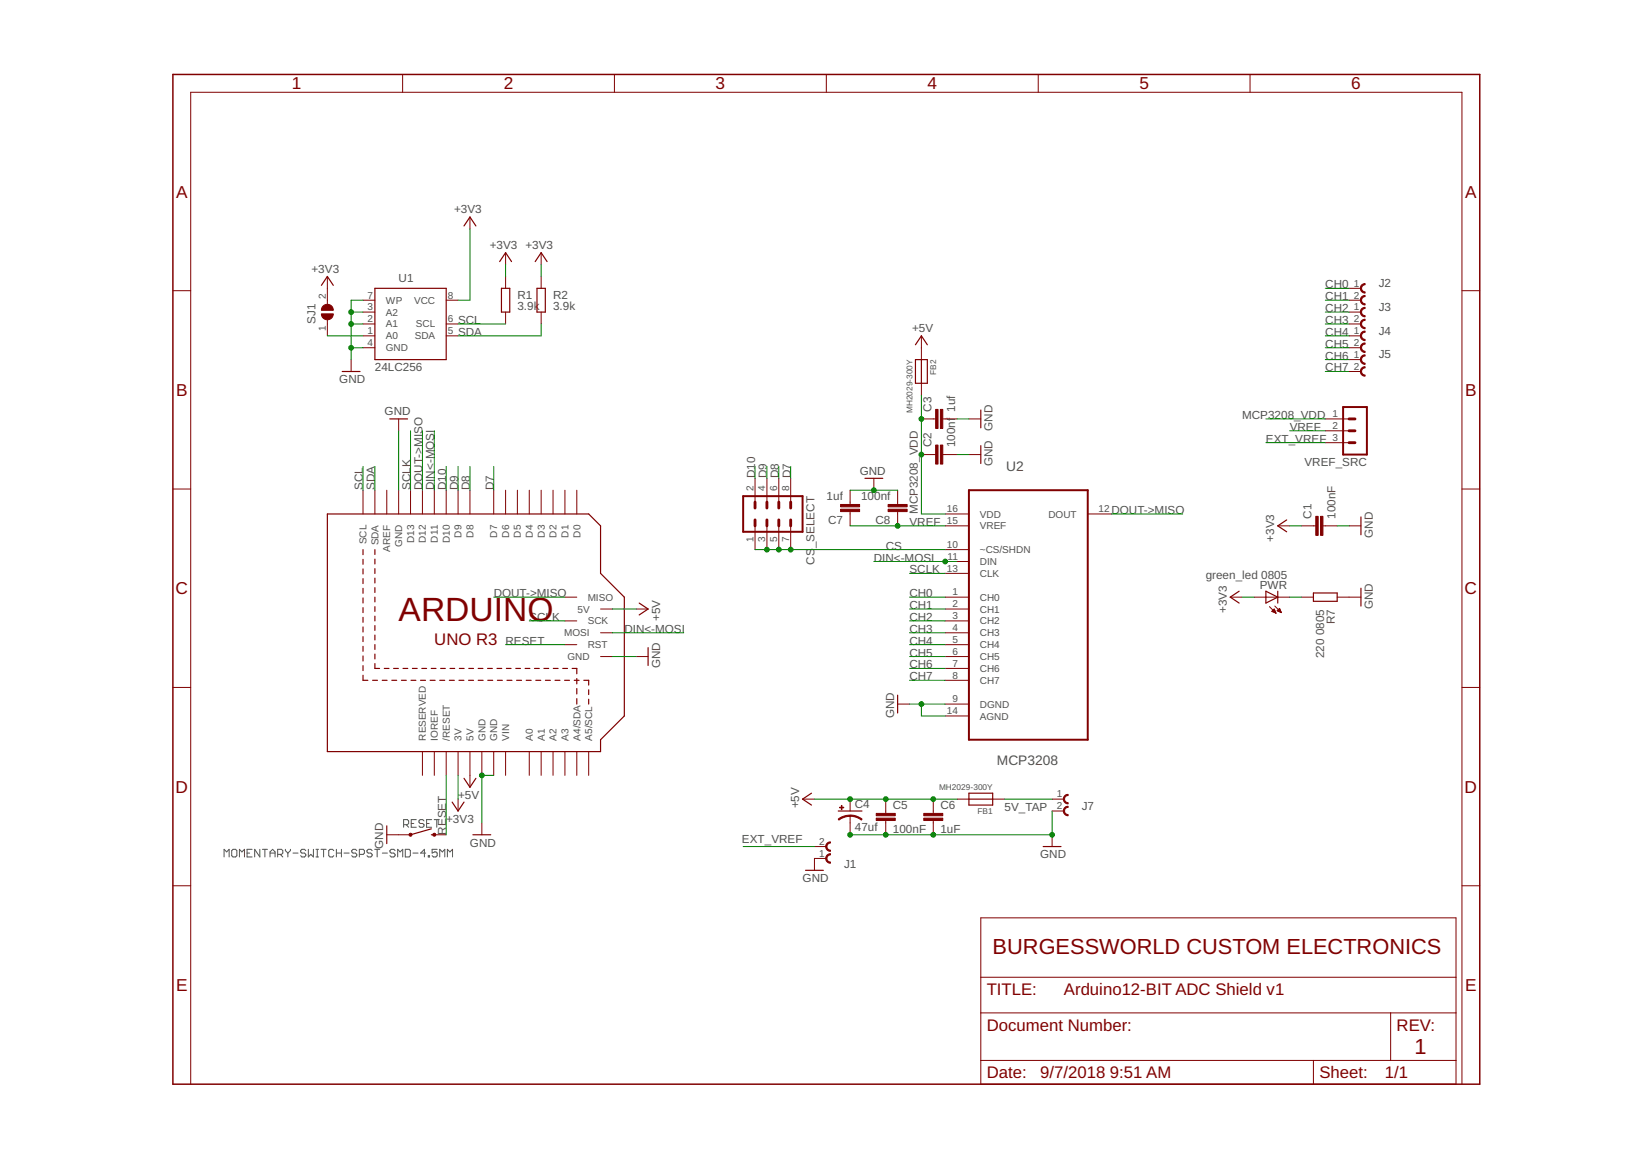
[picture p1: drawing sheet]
<svg xmlns="http://www.w3.org/2000/svg" width="353mm" height="250mm" viewBox="0 0 353 250" stroke-linecap="round" stroke-linejoin="round" font-family="sans-serif">
<g fill="none" stroke="#505050" stroke-width=".21">
<path d="M86.3 176.3h.8l.3-.3v-.5l-.3-.3h-.8v1.6M86.8 176.3l.6 .5M87.9 176h.6M89 175.2h-1.1v1.6h1.1M90.6 175.5l-.2-.3h-.6l-.2 .3v.3l.2 .2h.6l.2 .3v.3l-.2 .2h-.6l-.2-.2M91.2 176h.5M92.3 175.2h-1.1v1.6h1.1M92.8 175.2h1.1M93.4 175.2v1.6M47.9 183.2v-1.6l.6 .5 .5-.5v1.6M49.8 181.6h.6l.2 .2v1.1l-.2 .3h-.6l-.3-.3v-1.1zM51.2 183.2v-1.6l.5 .5 .6-.5v1.6"/>
<path d="M52.8 182.4h.6M53.9 181.6h-1.1v1.6h1.1M55.5 181.6v1.6l-1.1-1.6v1.6M56.1 181.6h1.1M56.6 181.6v1.6M57.7 182.4h1.1M57.7 183.2v-1.1l.6-.5 .5 .5v1.1M59.4 182.6h.8l.3-.2v-.6l-.3-.2h-.8v1.6M59.9 182.6l.6 .6M61 181.6v.2l.5 .6M61.5 182.4v.8M62.1 181.6v.2l-.6 .6"/>
<path d="M62.6 182.4h1.1M65.4 181.8l-.3-.2h-.6l-.2 .2v.3l.2 .3h.6l.3 .2v.3l-.3 .3h-.6l-.2-.3M65.9 181.6v1.6l.5-.6 .6 .6v-1.6M67.5 181.6h.6M67.5 183.2h.6M67.8 181.6v1.6M68.6 181.6h1.1M69.2 181.6v1.6M71.4 181.8l-.3-.2h-.6l-.2 .2v1.1l.2 .3h.6l.3-.3M71.9 182.4h1.1M71.9 181.6v1.6M73 181.6v1.6"/>
<path d="M73.5 182.4h1.1M76.3 181.8l-.3-.2h-.5l-.3 .2v.3l.3 .3h.5l.3 .2v.3l-.3 .3h-.5l-.3-.3M76.8 182.6h.8l.3-.2v-.6l-.3-.2h-.8v1.6M79.5 181.8l-.2-.2h-.6l-.3 .2v.3l.3 .3h.6l.2 .2v.3l-.2 .3h-.6l-.3-.3M80.1 181.6h1.1M80.6 181.6v1.6M81.7 182.4h1.1M84.5 181.8l-.3-.2h-.6l-.2 .2v.3l.2 .3h.6l.3 .2v.3l-.3 .3h-.6l-.2-.3M85 183.2v-1.6l.5 .5 .6-.5v1.6M86.6 181.6h.9l.2 .2v1.1l-.2 .3h-.9zM88.3 182.4h1.1M91 182.4h-1.1l.8-.8v1.6"/>
<path d="M91.5 182.9h.3v.3h-.3zM93.5 181.6h-1.1v.8l.5-.3h.3l.3 .3v.5l-.3 .3h-.6l-.2-.3M94 183.2v-1.6l.6 .5 .5-.5v1.6M95.6 183.2v-1.6l.6 .5 .5-.5v1.6"/>
</g>
<g fill="none" stroke="#800000" stroke-width=".25">
<path d="M99.2 48.3l1.3-1.9 1.2 1.9M106.8 55.9l1.3-1.9 1.2 1.9M114.4 55.9l1.3-1.9 1.2 1.9M68.7 61l1.3-1.9 1.2 1.9M73.2 79.4h3.8M80.1 61.6h15.3v15.3h-15.3zM107.2 61.6h1.8v5.1h-1.8zM114.8 61.6h1.8v5.1h-1.8zM195.7 76.9h2.5v5h-2.5zM195.7 73.7l1.3-1.9 1.2 1.9M197 76.9v5M83.3 89.6h3.8"/>
<path d="M209.7 87.7v3.8M209.7 95.3v3.8M70 109.9h55.8l2.6 2.5v10.2l5.1 5.1v25.4l-5.1 5v2.6h-58.4zM77.6 117.5v1.1M77.6 119.6v1M80.1 117.5v1M80.1 119.5v1.1M184.9 102.3h3.8M275 111.1l-1.9 1.3 1.9 1.3M290.9 110.5v3.8M77.6 121.6v1.1M77.6 123.7v1.1"/>
<path d="M77.6 125.8v1M77.6 127.8v1.1M77.6 129.9v1.1M77.6 132v1M77.6 134v1.1M77.6 136.1v1.1M77.6 138.2v1M80.1 121.6v1M80.1 123.6v1M80.1 125.6v1.1M80.1 127.7v1M80.1 129.7v1"/>
<path d="M80.1 131.7v1M80.1 133.7v1.1M80.1 135.8v1M80.1 137.8v1M80.1 139.8v1.1M136.6 128.9l1.9 1.3-1.9 1.3M138.5 138.5v3.8M264.9 126.4l-1.9 1.3 1.9 1.2M270.6 126.4l2.5 1.3-2.5 1.2zM273.1 126.4v2.5M280.8 126.8h5v1.7h-5zM290.9 125.8v3.8"/>
<path d="M77.6 140.2v1.1M77.6 142.3v1.1M77.6 144.4v1h1M79.7 145.4h1M80.1 141.9v1h1M81.7 145.4h1M82.1 142.9h1M83.8 145.4h1M84.1 142.9h1.1M85.8 145.4h1M86.1 142.9h1.1M87.9 145.4h1"/>
<path d="M88.2 142.9h1M89.9 145.4h1.1M90.2 142.9h1M91.9 145.4h1.1M92.2 142.9h1M94 145.4h1.1M94.2 142.9h1M96.1 145.4h1M96.2 142.9h1M98.1 145.4h1.1M98.2 142.9h1M100.2 145.4h1"/>
<path d="M100.2 142.9h1M102.2 145.4h1.1M102.2 142.9h1M104.2 142.9h1M104.3 145.4h1M106.2 142.9h1.1M106.3 145.4h1.1M108.2 142.9h1M108.4 145.4h1M110.3 142.9h1M110.4 145.4h1.1M112.2 142.9h1.1"/>
<path d="M112.5 145.4h1M114.3 142.9h1M114.5 145.4h1.1M116.3 142.9h1M116.6 145.4h1M118.3 142.9h1M118.6 145.4h1.1M120.3 142.9h1M120.7 145.4h1M122.3 142.9h1v1.1M122.7 145.4h1.1M123.3 145.1v1.1"/>
<path d="M123.3 147.2v1.2M123.3 149.4v1.1M124.8 145.4h1v1.1M125.8 147.5v1M125.8 149.5v1M191.9 148.6v3.8M82.7 176.6v3.7M92.2 178.5h.6M92.2 177.2l-4.4 1.3M96.6 171.5l1.3 1.9 1.3-1.9M99.2 166.4l1.3 1.9 1.2-1.9M101.1 178.5h3.8"/>
<path d="M173.5 169.6l-1.9 1.2 1.9 1.3M179.2 173.4h5.1M207.1 169.6h5.1v2.5h-5.1zM207.1 170.8h5.1M172.2 186.1h3.8M223 181h3.8"/>
</g>
<g fill="none" stroke="#800000" stroke-width=".21">
<path d="M86.1 15.9v3.8M131.3 15.9v3.8M176.6 15.9v3.8M221.9 15.9v3.8M267.2 15.9v3.8M70 59.1v6M100.5 46.4v2.5M108.1 54v2.6M108.1 59.1v2.5M115.7 54v2.6M115.7 59.1v2.5M37 62.1h3.8"/>
<path d="M70 68.4v3.4M75.1 76.9v2.5M77.6 64.2h2.5M77.6 74.3h2.5M77.6 69.3h2.5M77.6 71.8h2.5M77.6 66.7h2.5M95.4 64.2h2.5M95.4 69.3h2.5M95.4 71.8h2.5M108.1 66.7v2.6M115.7 66.7v2.6"/>
<path d="M197 71.8v5.1M288.4 64.2h2.5M288.4 74.3h2.5M288.4 69.3h2.5M288.4 71.8h2.5M288.4 66.7h2.5M288.4 61.6h2.5M288.4 76.9h2.5M288.4 79.4h2.5M312.5 62.1h3.8M85.2 89.6v2.5M197 89.6h3"/>
<path d="M197 81.9v2.6M197 97.2h3M201.5 89.6h3.1M201.5 97.2h3.1M207.1 89.6h2.6M207.1 97.2h2.6M283.3 89.6h5.1M283.3 92.1h5.1M283.3 94.6h5.1M37 104.5h3.8M77.6 104.8v5.1M80.1 104.8v5.1"/>
<path d="M82.7 104.8v5.1M85.2 104.8v5.1M87.8 104.8v5.1M90.3 104.8v5.1M92.8 104.8v5.1M95.4 104.8v5.1M97.9 104.8v5.1M100.5 104.8v5.1M105.5 104.8v5.1M108.1 104.8v5.1M110.6 104.8v5.1M113.1 104.8v5.1"/>
<path d="M115.7 104.8v5.1M118.2 104.8v5.1M120.8 104.8v5.1M123.3 104.8v5.1M161.4 102.3v5M161.4 112.4v5.1M163.9 102.3v5M163.9 112.4v5.1M166.5 102.3v5M166.5 112.4v5.1M169 102.3v5M169 112.4v5.1"/>
<path d="M181.7 104.8v3M181.7 109.4v3M186.8 102.3v2.5M191.9 104.8v3M191.9 109.4v3M202 112.4h5.1M202 109.9h5.1M202 117.5h5.1M232.5 109.9h5.1M273.1 112.4h2.6M278.2 112.4h3.1M282.8 112.4h3"/>
<path d="M288.4 112.4h2.5M312.5 104.5h3.8M120.8 127.7h2.5M120.8 132.7h2.5M120.8 137.8h2.5M128.4 130.2h2.5M128.4 135.3h2.5M136 130.2h2.5M202 127.7h5.1M202 130.2h5.1M202 135.3h5.1M202 132.7h5.1"/>
<path d="M202 137.8h5.1M202 120h5.1M202 122.6h5.1M263 127.7h2.5M268.1 127.7h7.6M271.4 129.7l1.4 1.4M271.9 130.7l.5-.5 .4 .9zM271.9 130.7h.7M272 130.6h.5M272.1 130.8h.5M272.1 130.4h.4M272.3 130.3h.1"/>
<path d="M272.4 130.9h.3M272.5 129.6l1.4 1.4M272.6 131h.1M273 130.6l.9 .4M273 130.6h.7M273.2 130.4h.5M273.2 130.7h.6M273.3 130.3h.3M273.4 130.2h.2M273.5 130.1l-.5 .5M273.5 130.1l.4 .9M273.5 130.1h.1"/>
<path d="M273.5 130.8h.3M273.8 130.9h.1M278.2 127.7h2.6M285.8 127.7h5.1M37 147h3.8M128.4 140.4h2.5M136 140.4h2.5M191.9 150.5h2.5M202 140.4h5.1M202 150.5h5.1M202 142.9h5.1M202 145.4h5.1"/>
<path d="M202 153.1h5.1M312.5 147h3.8M82.7 178.5h5.1M90.3 160.7v5.1M92.8 160.7v5.1M92.8 178.5h2.6M95.4 160.7v5.1M97.9 160.7v5.1M97.9 170.8v2.6M100.5 160.7v7.6M103 160.7v5.1M103 175.9v2.6"/>
<path d="M105.5 160.7v5.1M108.1 160.7v5.1M113.1 160.7v5.1M115.7 160.7v5.1M118.2 160.7v5.1M120.8 160.7v5.1M123.3 160.7v5.1M125.8 160.7v5.1M171.6 170.8h2.5M181.7 170.8v2.6M181.7 174.4v4.1M189.3 170.8v3.1"/>
<path d="M189.3 175.4v3.1M199.5 170.8v3.1M199.5 175.4v3.1M204.6 170.8h2.5M212.2 170.8h2.5M224.9 170.8h2.5M224.9 178.5v2.5M224.9 173.4h2.5M37 189.4h3.8M174.1 181h2.5M176.6 183.5h-2.5v2.6M209.7 196.2h101.5v35.6h-101.5z"/>
<path d="M312.5 189.4h3.8M209.7 216.5h101.5M209.7 208.9h101.5M297.3 216.5v10.2M40.8 231.8v-212.1h271.7v212.1M209.7 226.7h101.5M280.8 226.7v5.1"/>
</g>
<g fill="#800000" stroke="#800000" stroke-width=".21">
<path d="M282.3 110.4h.5v4h-.5z"/>
<path d="M281.3 110.4h.5v4h-.5z"/>
<path d="M201 87.5h.5v4.1h-.5z"/>
<path d="M200 87.5h.5v4.1h-.5z"/>
<path d="M187.3 174.9h4.1v.5h-4.1z"/>
<path d="M187.3 173.9h4.1v.5h-4.1z"/>
<path d="M197.5 174.9h4v.5h-4z"/>
<path d="M197.5 173.9h4v.5h-4z"/>
<path d="M179.5 172.6h.9v.1h-.9z"/>
<path d="M179.9 172.2h.1v.9h-.1z"/>
<path d="M201 95.1h.5v4.1h-.5z"/>
<path d="M200 95.1h.5v4.1h-.5z"/>
<path d="M179.7 107.8h4v.6h-4z"/>
<path d="M179.7 108.9h4v.5h-4z"/>
<path d="M189.8 107.8h4.1v.6h-4.1z"/>
<path d="M189.8 108.9h4.1v.5h-4.1z"/>
</g>
<g fill="#800000" stroke="#800000" stroke-width=".21">
<path d="M291.1 60.9l.7-.3v.3a.76 .76 0 0 0-.8 .7 .76 .76 0 0 0 .8 .8v.3a1.02 1.02 0 0 1-1-.7 1.02 1.02 0 0 1 .3-1.1z" fill-rule="evenodd"/>
<path d="M291.1 63.4l.7-.2v.2a.76 .76 0 0 0-.8 .8 .76 .76 0 0 0 .8 .7v.3a1.02 1.02 0 0 1-1-.7 1.02 1.02 0 0 1 .3-1.1z" fill-rule="evenodd"/>
<path d="M291.1 65.9l.7-.2v.3a.76 .76 0 0 0-.8 .7 .76 .76 0 0 0 .8 .8v.2a1.02 1.02 0 0 1-1-.6 1.02 1.02 0 0 1 .3-1.2z" fill-rule="evenodd"/>
<path d="M291.1 68.5l.7-.3v.3a.76 .76 0 0 0-.8 .8 .76 .76 0 0 0 .8 .7v.3a1.02 1.02 0 0 1-1-.7 1.02 1.02 0 0 1 .3-1.1z" fill-rule="evenodd"/>
<path d="M291.1 71l.7-.2v.2a.76 .76 0 0 0-.8 .8 .76 .76 0 0 0 .8 .8v.2a1.02 1.02 0 0 1-1-.6 1.02 1.02 0 0 1 .3-1.2z" fill-rule="evenodd"/>
<path d="M291.1 73.6l.7-.3v.3a.76 .76 0 0 0-.8 .7 .76 .76 0 0 0 .8 .8v.3a1.02 1.02 0 0 1-1-.7 1.02 1.02 0 0 1 .3-1.1z" fill-rule="evenodd"/>
<path d="M291.1 76.1l.7-.2v.2a.76 .76 0 0 0-.8 .8 .76 .76 0 0 0 .8 .7v.3a1.02 1.02 0 0 1-1-.7 1.02 1.02 0 0 1 .3-1.1z" fill-rule="evenodd"/>
<path d="M291.1 78.6l.7-.2v.3a.76 .76 0 0 0-.8 .7 .76 .76 0 0 0 .8 .8v.2a1.01 1.01 0 0 1-1-.6 1.01 1.01 0 0 1 .3-1.2z" fill-rule="evenodd"/>
<path d="M227.6 170.1l.7-.3v.3a.76 .76 0 0 0-.7 .7 .76 .76 0 0 0 .7 .8v.3a1.02 1.02 0 0 1-.9-.7 1.02 1.02 0 0 1 .2-1.1z" fill-rule="evenodd"/>
<path d="M227.6 172.6l.7-.2v.2a.76 .76 0 0 0-.7 .8 .76 .76 0 0 0 .7 .7v.3a1.02 1.02 0 0 1-.9-.7 1.02 1.02 0 0 1 .2-1.1z" fill-rule="evenodd"/>
<path d="M176.8 182.8l.6-.3h.1v.3a.76 .76 0 0 0-.7 .7 .76 .76 0 0 0 .7 .8v.2a1.01 1.01 0 0 1-.9-.6 1.01 1.01 0 0 1 .2-1.1z" fill-rule="evenodd"/>
<path d="M176.8 180.2l.6-.2h.1v.2a.76 .76 0 0 0-.7 .8 .76 .76 0 0 0 .7 .7v.3a1.01 1.01 0 0 1-.9-.7 1.01 1.01 0 0 1 .2-1.1z" fill-rule="evenodd"/>
<path d="M87.5 178.2h.5v.5h-.5z" fill-rule="evenodd"/>
<path d="M92.6 178.2h.5v.5h-.5z" fill-rule="evenodd"/>
<path d="M181.7 174.2l1.4 .3 1.2 .6-.2 .2-.9-.5-1.5-.3z" fill-rule="evenodd"/>
<path d="M179.2 175.1l1.2-.6 1.3-.2v.2l-1 .1-1.4 .7z" fill-rule="evenodd"/>
<path d="M69.1 65.4a1.27 1.27 0 0 1 1.4-.2 1.27 1.27 0 0 1 .7 1.1h-2.5l.1-.4z" fill-rule="evenodd"/>
<path d="M68.7 67.1h2.5a1.27 1.27 0 0 1-1.2 1.3 1.27 1.27 0 0 1-1.3-1.3z" fill-rule="evenodd"/>
</g>
<path d="M287.1 87h5.1v10.2h-5.1zM158.9 106.1h12.7v7.6h-12.7zM207.1 104.8h25.4v53.3h-25.4z" fill="none" stroke="#800000" stroke-width=".42"/>
<path d="M288.4 94.6h1.2M288.4 92.1h1.2M288.4 89.6h1.2M161.4 107.3v1.3M161.4 111.1v1.3M163.9 107.3v1.3M163.9 111.1v1.3M166.5 107.3v1.3M166.5 111.1v1.3M169 107.3v1.3M169 111.1v1.3" fill="none" stroke="#800000" stroke-width=".61"/>
<path d="M37 15.9h279.3v215.9h-279.3z" fill="none" stroke="#800000" stroke-width=".32"/>
<g fill="none" stroke="#008000" stroke-width=".21">
<path d="M100.5 48.9v15.3h-2.6M108.1 56.6v2.5M115.7 56.6v2.5M70 71.8h7.6M75.1 66.7h2.5M75.1 74.3h2.5M75.1 69.3h2.5M77.6 64.2h-2.5v12.7M97.9 69.3h10.2M115.7 69.3v2.5h-17.8M283.3 66.7h5.1M283.3 74.3h5.1"/>
<path d="M283.3 69.3h5.1M283.3 64.2h5.1M283.3 61.6h5.1M283.3 71.8h5.1M283.3 76.9h5.1M283.3 79.4h5.1M77.6 99.7v5.1M80.1 99.7v5.1M85.2 92.1v12.7M87.8 92.1v12.7M90.3 92.1v12.7M92.8 92.1v12.7"/>
<path d="M95.4 99.7v5.1M97.9 99.7v5.1M100.5 99.7v5.1M105.5 99.7v5.1M161.4 99.7v2.6M163.9 99.7v2.6M166.5 99.7v2.6M169 99.7v2.6M197 84.5v25.4h5M204.6 89.6h2.5M204.6 97.2h2.5M270.6 89.6h12.7"/>
<path d="M270.6 94.6h12.7M275.7 92.1h7.6M161.4 117.5h40.6M181.7 112.4h20.3M181.7 104.8h10.2M237.6 109.9h15.2M275.7 112.4h2.5M285.8 112.4h2.6M105.5 127.7h15.3M108.1 137.8h12.7M113.1 132.7h7.7M130.9 130.2h5.1"/>
<path d="M130.9 135.3h15.3M186.8 120h17.8M194.4 127.7h7.6M194.4 130.2h7.6M194.4 122.6h7.6M194.4 132.7h7.6M194.4 135.3h7.6M194.4 137.8h7.6M265.5 127.7h2.6M275.7 127.7h2.5M130.9 140.4h5.1M194.4 150.5h7.6"/>
<path d="M194.4 140.4h7.6M194.4 142.9h7.6M194.4 145.4h7.6M197 150.5v2.6h5M95.4 165.8v12.7M97.9 165.8v5M105.5 165.8h-2.5v10.1M174.1 170.8h30.5M214.7 170.8h10.2M224.9 173.4v5.1h-43.2M158.9 181h15.2"/>
</g>
<g fill="#008000" stroke="#008000" stroke-width=".21">
<circle cx="75.1" cy="74.3" r=".51"/>
<circle cx="75.1" cy="69.3" r=".51"/>
<circle cx="75.1" cy="66.7" r=".51"/>
<circle cx="181.7" cy="178.5" r=".51"/>
<circle cx="189.3" cy="178.5" r=".51"/>
<circle cx="199.5" cy="178.5" r=".51"/>
<circle cx="224.9" cy="178.5" r=".51"/>
<circle cx="103" cy="165.8" r=".51"/>
<circle cx="197" cy="150.5" r=".51"/>
<circle cx="186.8" cy="104.8" r=".51"/>
<circle cx="181.7" cy="170.8" r=".51"/>
<circle cx="189.3" cy="170.8" r=".51"/>
<circle cx="199.5" cy="170.8" r=".51"/>
<circle cx="163.9" cy="117.5" r=".51"/>
<circle cx="166.5" cy="117.5" r=".51"/>
<circle cx="169" cy="117.5" r=".51"/>
<circle cx="202" cy="120" r=".51"/>
<circle cx="197" cy="89.6" r=".51"/>
<circle cx="197" cy="97.2" r=".51"/>
<circle cx="191.9" cy="112.4" r=".51"/>
</g>
<text font-size="7.2" fill="#800000" x="85.2" y="132.7">ARDUINO</text>
<g font-size="4.7" fill="#800000">
<text x="212.2" y="203.8">BURGESSWORLD CUSTOM ELECTRONICS</text>
<text x="302.3" y="225.4">1</text>
</g>
<g font-size="3.7" fill="#800000">
<text x="62.4" y="19.1">1</text>
<text x="107.7" y="19.1">2</text>
<text x="153" y="19.1">3</text>
<text x="198.3" y="19.1">4</text>
<text x="243.6" y="19.1">5</text>
<text x="288.8" y="19.1">6</text>
<text x="37.6" y="42.2">A</text>
<text x="313.2" y="42.2">A</text>
<text x="37.6" y="84.6">B</text>
<text x="313.2" y="84.6">B</text>
<text x="37.5" y="127">C</text>
<text x="313.1" y="127">C</text>
<text x="37.5" y="169.5">D</text>
<text x="313.1" y="169.5">D</text>
<text x="37.6" y="211.9">E</text>
<text x="313.2" y="211.9">E</text>
</g>
<g font-size="3.6" fill="#800000">
<text x="92.8" y="137.8">UNO R3</text>
<text x="210.9" y="212.7">TITLE:</text>
<text x="227.4" y="212.7">Arduino12-BIT ADC Shield v1</text>
<text x="210.9" y="220.3">Document Number:</text>
<text x="298.5" y="220.3">REV:</text>
<text x="210.9" y="230.5">Date:</text>
<text x="222.3" y="230.5">9/7/2018</text>
<text x="237.3" y="230.5">9:51 AM</text>
<text x="282" y="230.5">Sheet:</text>
<text x="296" y="230.5">1/1</text>
</g>
<g font-size="2.9" fill="#505050">
<text x="215.1" y="100.8">U2</text>
<text x="213.1" y="163.5">MCP3208</text>
</g>
<g font-size="2.5" fill="#505050">
<text x="97.1" y="45.6">+3V3</text>
<text x="104.7" y="53.3">+3V3 +3V3</text>
<text x="66.6" y="58.3">+3V3</text>
<text x="85.2" y="60.4">U1</text>
<text x="110.6" y="63.9">R1</text>
<text x="118.2" y="63.9">R2</text>
<text x="283.3" y="61.6">CH0</text>
<text x="283.3" y="64.2">CH1</text>
<text x="294.7" y="61.4">J2</text>
<text x="67.4" y="69.2" transform="rotate(-90 67.4 69.2)">SJ1</text>
<text x="97.9" y="71.8">SDA</text>
<text x="97.9" y="69.2">SCL</text>
<text x="110.6" y="66.2">3.9k</text>
<text x="118.2" y="66.2">3.9k</text>
<text x="195" y="71">+5V</text>
<text x="283.3" y="66.7">CH2</text>
<text x="283.3" y="69.2">CH3</text>
<text x="283.3" y="71.8">CH4</text>
<text x="294.7" y="66.5">J3</text>
<text x="294.7" y="71.6">J4</text>
<text x="283.3" y="74.3">CH5</text>
<text x="283.3" y="76.9">CH6</text>
<text x="294.7" y="76.6">J5</text>
<text x="72.5" y="81.9">GND</text>
<text x="80.1" y="79.4">24LC256</text>
<text x="283.3" y="79.4">CH7</text>
<text x="82.2" y="88.8">GND</text>
<text x="199.1" y="88" transform="rotate(-90 199.1 88)">C3</text>
<text x="204.2" y="88" transform="rotate(-90 204.2 88)">1uf</text>
<text x="265.5" y="89.6">MCP3208_VDD</text>
<text x="199.1" y="95.7" transform="rotate(-90 199.1 95.7)">C2</text>
<text x="204.2" y="95.7" transform="rotate(-90 204.2 95.7)">100nf</text>
<text x="212.2" y="92.1" transform="rotate(-90 212.2 92.1)">GND</text>
<text x="270.6" y="94.6">EXT_VREF</text>
<text x="275.7" y="92.1">VREF</text>
<text x="183.8" y="101.5">GND</text>
<text x="212.2" y="99.7" transform="rotate(-90 212.2 99.7)">GND</text>
<text x="278.9" y="99.7">VREF_SRC</text>
<text x="77.6" y="104.8" transform="rotate(-90 77.6 104.8)">SCL</text>
<text x="80.1" y="104.8" transform="rotate(-90 80.1 104.8)">SDA</text>
<text x="87.8" y="104.8" transform="rotate(-90 87.8 104.8)">SCLK</text>
<text x="90.3" y="104.8" transform="rotate(-90 90.3 104.8)">DOUT-&gt;MISO</text>
<text x="92.8" y="104.8" transform="rotate(-90 92.8 104.8)">DIN&lt;-MOSI</text>
<text x="95.4" y="104.8" transform="rotate(-90 95.4 104.8)">D10</text>
<text x="97.9" y="104.8" transform="rotate(-90 97.9 104.8)">D9</text>
<text x="100.4" y="104.8" transform="rotate(-90 100.4 104.8)">D8</text>
<text x="105.5" y="104.8" transform="rotate(-90 105.5 104.8)">D7</text>
<text x="161.4" y="102.3" transform="rotate(-90 161.4 102.3)">D10</text>
<text x="163.9" y="102.3" transform="rotate(-90 163.9 102.3)">D9</text>
<text x="166.5" y="102.3" transform="rotate(-90 166.5 102.3)">D8</text>
<text x="169" y="102.3" transform="rotate(-90 169 102.3)">D7</text>
<text x="176.7" y="107">1uf</text>
<text x="184.1" y="107">100nf</text>
<text x="177" y="112">C7</text>
<text x="187.2" y="112">C8</text>
<text x="194.4" y="112.4">VREF</text>
<text x="196.2" y="109.9" transform="rotate(-90 196.2 109.9)">MCP3208_VDD</text>
<text x="237.6" y="109.9">DOUT-&gt;MISO</text>
<text x="280.4" y="110.9" transform="rotate(-90 280.4 110.9)">C1</text>
<text x="285.5" y="110.9" transform="rotate(-90 285.5 110.9)">100nF</text>
<text x="174.1" y="117.2" transform="rotate(-90 174.1 117.2)">_SELECT</text>
<text x="189.3" y="117.5">CS</text>
<text x="272.4" y="115.8" transform="rotate(-90 272.4 115.8)">+3V3</text>
<text x="293.5" y="115" transform="rotate(-90 293.5 115)">GND</text>
<text x="174.1" y="120.7" transform="rotate(-90 174.1 120.7)">CS</text>
<text x="186.8" y="120">DIN&lt;-MOSI</text>
<text x="194.4" y="122.6">SCLK</text>
<text x="257.7" y="123.7">green_led 0805</text>
<text x="269.3" y="125.9">PWR</text>
<text x="105.5" y="127.7">DOUT-&gt;MISO</text>
<text x="194.4" y="127.7">CH0</text>
<text x="194.4" y="130.2">CH1</text>
<text x="262.2" y="131" transform="rotate(-90 262.2 131)">+3V3</text>
<text x="293.5" y="130.2" transform="rotate(-90 293.5 130.2)">GND</text>
<text x="108.1" y="137.8">RESET</text>
<text x="113.1" y="132.7">SCLK</text>
<text x="133.5" y="135.3">DIN&lt;-MOSI</text>
<text x="141.1" y="132.7" transform="rotate(-90 141.1 132.7)">+5V</text>
<text x="194.4" y="132.7">CH2</text>
<text x="194.4" y="135.3">CH3</text>
<text x="194.4" y="137.8">CH4</text>
<text x="283" y="135.8" transform="rotate(-90 283 135.8)">0805</text>
<text x="285.3" y="133.4" transform="rotate(-90 285.3 133.4)">R7</text>
<text x="141.1" y="142.9" transform="rotate(-90 141.1 142.9)">GND</text>
<text x="194.4" y="140.4">CH5</text>
<text x="194.4" y="142.9">CH6</text>
<text x="283" y="140.7" transform="rotate(-90 283 140.7)">220</text>
<text x="194.4" y="145.4">CH7</text>
<text x="191.1" y="153.5" transform="rotate(-90 191.1 153.5)">GND</text>
<text x="97.9" y="170.8">+5V</text>
<text x="170.8" y="172.8" transform="rotate(-90 170.8 172.8)">+5V</text>
<text x="182.7" y="172.7">C4</text>
<text x="190.9" y="173">C5</text>
<text x="201" y="173">C6</text>
<text x="214.7" y="173.4">5V_TAP</text>
<text x="231.2" y="173.1">J7</text>
<text x="95.4" y="178.4" transform="rotate(-90 95.4 178.4)">RESET</text>
<text x="95.4" y="175.9">+3V3</text>
<text x="182.7" y="177.6">47uf</text>
<text x="190.9" y="178.1">100nF</text>
<text x="201" y="178.1">1uF</text>
<text x="81.9" y="181.5" transform="rotate(-90 81.9 181.5)">GND</text>
<text x="100.4" y="181">GND</text>
<text x="158.6" y="180.2">EXT_VREF</text>
<text x="180.4" y="185.5">J1</text>
<text x="222.3" y="183.5">GND</text>
<text x="171.6" y="188.6">GND</text>
</g>
<g font-size="2.1" fill="#505050">
<text x="69.6" y="63.8" transform="rotate(-90 69.6 63.8)">2</text>
<text x="78.6" y="63.8">7</text>
<text x="82.5" y="64.9">WP</text>
<text x="88.5" y="64.9">VCC</text>
<text x="95.7" y="63.8">8</text>
<text x="289.4" y="61.3">1</text>
<text x="289.4" y="63.8">2</text>
<text x="69.6" y="70.8" transform="rotate(-90 69.6 70.8)">1</text>
<text x="78.6" y="71.4">1</text>
<text x="78.6" y="68.9">2</text>
<text x="78.6" y="66.4">3</text>
<text x="82.5" y="70">A1</text>
<text x="82.5" y="67.5">A2</text>
<text x="88.9" y="70">SCL</text>
<text x="95.7" y="68.9">6</text>
<text x="95.7" y="71.4">5</text>
<text x="289.4" y="66.4">1</text>
<text x="289.4" y="68.9">2</text>
<text x="289.4" y="71.4">1</text>
<text x="78.6" y="74">4</text>
<text x="82.5" y="75.1">GND</text>
<text x="82.5" y="72.6">A0</text>
<text x="88.7" y="72.6">SDA</text>
<text x="289.4" y="74">2</text>
<text x="289.4" y="76.5">1</text>
<text x="289.4" y="79.1">2</text>
<text x="284.9" y="89.2">1</text>
<text x="284.9" y="91.7">2</text>
<text x="284.9" y="94.3">3</text>
<text x="161" y="105" transform="rotate(-90 161 105)">2</text>
<text x="163.6" y="105" transform="rotate(-90 163.6 105)">4</text>
<text x="166.1" y="105" transform="rotate(-90 166.1 105)">6</text>
<text x="168.7" y="105" transform="rotate(-90 168.7 105)">8</text>
<text x="202.4" y="109.5">16</text>
<text x="202.4" y="112.1">15</text>
<text x="209.4" y="110.6">VDD</text>
<text x="209.4" y="113.2">VREF</text>
<text x="224.1" y="110.6">DOUT</text>
<text x="234.8" y="109.5">12</text>
<text x="78.4" y="116.4" transform="rotate(-90 78.4 116.4)">SCL</text>
<text x="80.9" y="116.6" transform="rotate(-90 80.9 116.6)">SDA</text>
<text x="83.4" y="117.9" transform="rotate(-90 83.4 117.9)">AREF</text>
<text x="86" y="117" transform="rotate(-90 86 117)">GND</text>
<text x="88.5" y="116.1" transform="rotate(-90 88.5 116.1)">D13</text>
<text x="91.1" y="116.1" transform="rotate(-90 91.1 116.1)">D12</text>
<text x="93.6" y="116" transform="rotate(-90 93.6 116)">D11</text>
<text x="96.1" y="116.1" transform="rotate(-90 96.1 116.1)">D10</text>
<text x="98.7" y="114.9" transform="rotate(-90 98.7 114.9)">D9</text>
<text x="101.2" y="114.9" transform="rotate(-90 101.2 114.9)">D8</text>
<text x="106.3" y="114.9" transform="rotate(-90 106.3 114.9)">D7</text>
<text x="108.8" y="114.9" transform="rotate(-90 108.8 114.9)">D6</text>
<text x="111.4" y="114.9" transform="rotate(-90 111.4 114.9)">D5</text>
<text x="113.9" y="114.9" transform="rotate(-90 113.9 114.9)">D4</text>
<text x="116.4" y="114.9" transform="rotate(-90 116.4 114.9)">D3</text>
<text x="119" y="114.9" transform="rotate(-90 119 114.9)">D2</text>
<text x="121.5" y="114.9" transform="rotate(-90 121.5 114.9)">D1</text>
<text x="124.1" y="114.9" transform="rotate(-90 124.1 114.9)">D0</text>
<text x="161" y="115.9" transform="rotate(-90 161 115.9)">1</text>
<text x="163.6" y="115.9" transform="rotate(-90 163.6 115.9)">3</text>
<text x="166.1" y="115.9" transform="rotate(-90 166.1 115.9)">5</text>
<text x="168.7" y="115.9" transform="rotate(-90 168.7 115.9)">7</text>
<text x="202.4" y="117.1">10</text>
<text x="202.6" y="119.7">11</text>
<text x="209.4" y="118.3">~CS/SHDN</text>
<text x="202.4" y="122.2">13</text>
<text x="209.4" y="120.8">DIN</text>
<text x="209.4" y="123.3">CLK</text>
<text x="123.4" y="131">5V</text>
<text x="125.6" y="128.4">MISO</text>
<text x="203.6" y="127.3">1</text>
<text x="203.6" y="129.8">2</text>
<text x="209.4" y="128.4">CH0</text>
<text x="209.4" y="131">CH1</text>
<text x="120.6" y="136">MOSI</text>
<text x="125.6" y="133.5">SCK</text>
<text x="203.6" y="132.4">3</text>
<text x="203.6" y="134.9">4</text>
<text x="203.6" y="137.5">5</text>
<text x="209.4" y="133.5">CH2</text>
<text x="209.4" y="136">CH3</text>
<text x="121.3" y="141.1">GND</text>
<text x="125.6" y="138.6">RST</text>
<text x="203.6" y="140">6</text>
<text x="203.6" y="142.5">7</text>
<text x="209.4" y="138.6">CH4</text>
<text x="209.4" y="141.1">CH5</text>
<text x="209.4" y="143.7">CH6</text>
<text x="203.6" y="145.1">8</text>
<text x="209.4" y="146.2">CH7</text>
<text x="202.4" y="152.7">14</text>
<text x="203.6" y="150.2">9</text>
<text x="209.4" y="151.3">DGND</text>
<text x="209.4" y="153.8">AGND</text>
<text x="91.1" y="158.3" transform="rotate(-90 91.1 158.3)">RESERVED</text>
<text x="93.6" y="158.3" transform="rotate(-90 93.6 158.3)">IOREF</text>
<text x="96.1" y="158.3" transform="rotate(-90 96.1 158.3)">/RESET</text>
<text x="98.7" y="158.3" transform="rotate(-90 98.7 158.3)">3V</text>
<text x="101.2" y="158.3" transform="rotate(-90 101.2 158.3)">5V</text>
<text x="103.7" y="158.3" transform="rotate(-90 103.7 158.3)">GND</text>
<text x="106.3" y="158.3" transform="rotate(-90 106.3 158.3)">GND</text>
<text x="108.8" y="158.3" transform="rotate(-90 108.8 158.3)">VIN</text>
<text x="113.9" y="158.3" transform="rotate(-90 113.9 158.3)">A0</text>
<text x="116.4" y="158.3" transform="rotate(-90 116.4 158.3)">A1</text>
<text x="119" y="158.3" transform="rotate(-90 119 158.3)">A2</text>
<text x="121.5" y="158.3" transform="rotate(-90 121.5 158.3)">A3</text>
<text x="124.1" y="158.3" transform="rotate(-90 124.1 158.3)">A4/SDA</text>
<text x="126.6" y="158.3" transform="rotate(-90 126.6 158.3)">A5/SCL</text>
<text x="225.9" y="170.5">1</text>
<text x="225.9" y="173">2</text>
<text x="175.1" y="183.2">1</text>
<text x="175.1" y="180.6">2</text>
</g>
<g font-size="1.8" fill="#505050">
<text x="200.1" y="80.1" transform="rotate(-90 200.1 80.1)">FB2</text>
<text x="195" y="88.3" transform="rotate(-90 195 88.3)">MH2029-300Y</text>
<text x="200.7" y="168.9">MH2029-300Y</text>
<text x="208.9" y="174">FB1</text>
</g>
</svg>
